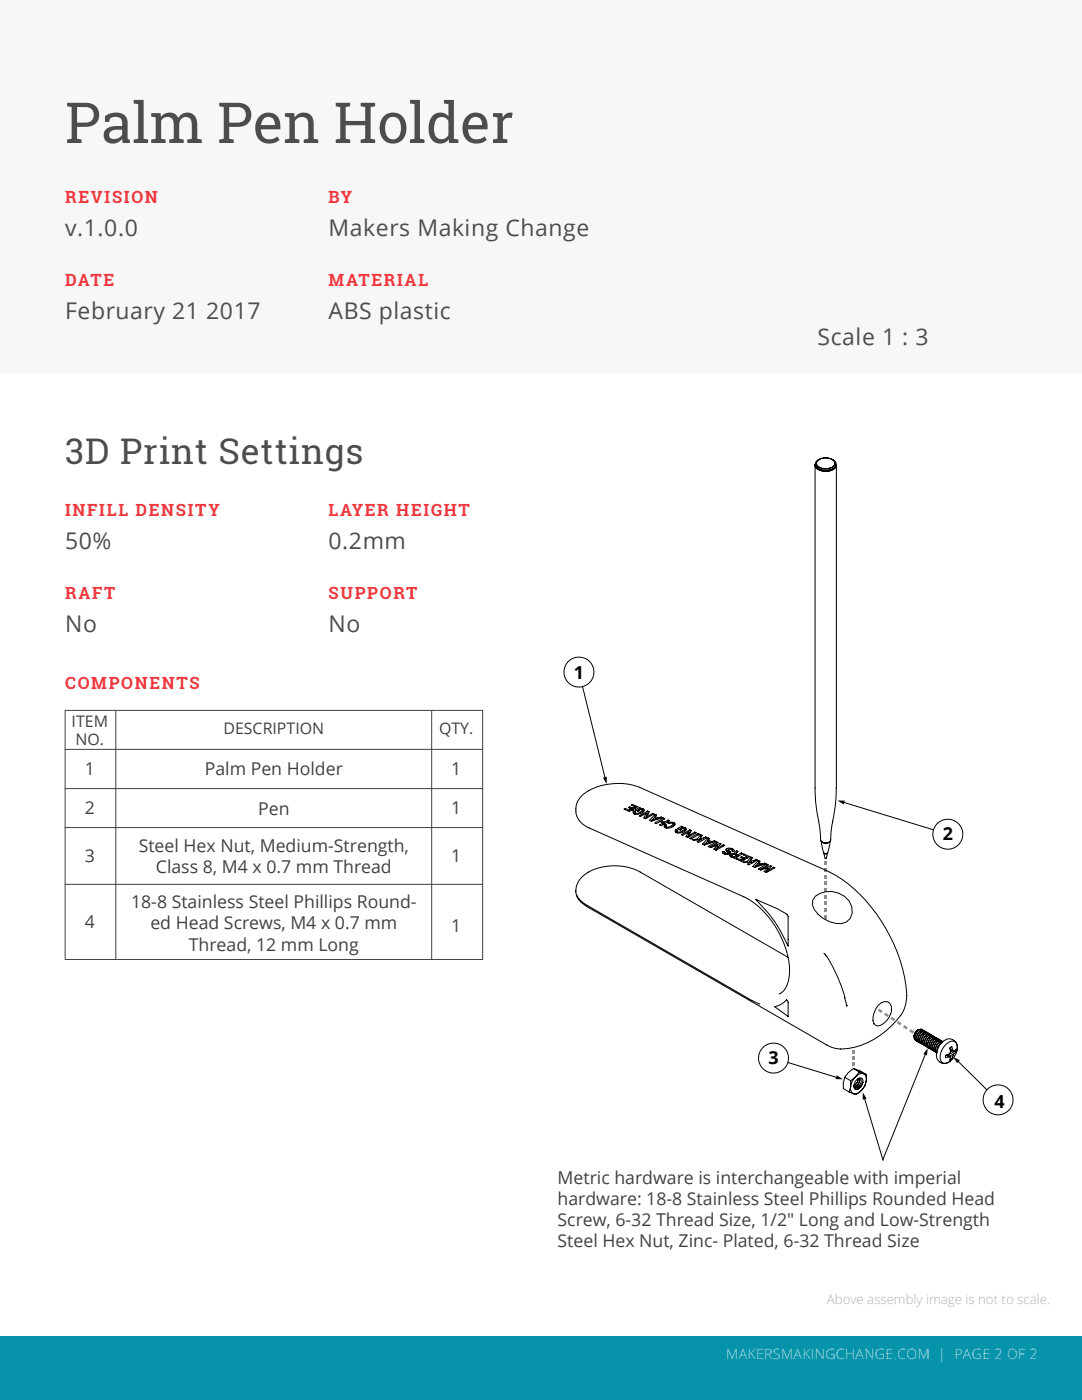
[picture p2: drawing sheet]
<svg xmlns="http://www.w3.org/2000/svg" width="216mm" height="279mm" viewBox="0 0 216 279" stroke-linecap="round" stroke-linejoin="round" font-family="sans-serif">
<path d="M0 0h215.9v74.4h-215.9z" fill="#f7f7f7"/>
<path d="M0 266.7h215.9v12.7h-215.9z" fill="#0793aa"/>
<path d="M13 149.6h83.3M13 157.4h83.3M13 141.8h83.3v49.7h-83.3zM23.1 141.8v49.6M86.1 141.8v49.6M13 165.2h83.3M13 176.5h83.3" fill="none" stroke="#414042" stroke-width=".2"/>
<g fill="#231f20">
<path d="M170.1 212h.5v.7h-.5z" fill-rule="evenodd"/>
<path d="M170.1 210.8h.5v.7h-.5z" fill-rule="evenodd"/>
<path d="M170.1 209.6h.5v.7h-.5z" fill-rule="evenodd"/>
<path d="M164.5 174.6h.5v.7h-.5z" fill-rule="evenodd"/>
<path d="M164.5 173.2h.5v.8h-.5z" fill-rule="evenodd"/>
<path d="M164.5 171.9h.5v.8h-.5z" fill-rule="evenodd"/>
<path d="M164.5 178.6h.5v.7h-.5z" fill-rule="evenodd"/>
<path d="M164.5 177.2h.5v.8h-.5z" fill-rule="evenodd"/>
<path d="M164.5 175.9h.5v.7h-.5z" fill-rule="evenodd"/>
<path d="M164.5 182.5h.5v.8h-.5z" fill-rule="evenodd"/>
<path d="M164.5 181.2h.5v.8h-.5z" fill-rule="evenodd"/>
<path d="M164.5 179.9h.5v.7h-.5z" fill-rule="evenodd"/>
<path d="M177.9 202.9l.7 .5-.2 .4-.7-.4z" fill-rule="evenodd"/>
<path d="M176.7 202.1l.7 .5-.3 .4-.7-.5z" fill-rule="evenodd"/>
<path d="M175.4 201.3l.7 .4-.3 .5-.7-.5z" fill-rule="evenodd"/>
<path d="M181.7 205.4l.7 .4-.3 .5-.7-.5z" fill-rule="evenodd"/>
<path d="M180.5 204.6l.7 .4-.3 .5-.7-.5z" fill-rule="evenodd"/>
<path d="M179.2 203.7l.7 .5-.3 .4-.7-.4z" fill-rule="evenodd"/>
</g>
<path d="M120.3 155.2l.8-.2v1.5z" fill="#000"/>
<path d="M116.2 136.9l4.5 18.3" fill="none" stroke="#000" stroke-width=".2"/>
<circle cx="115.5" cy="134.1" r="2.99" fill="#fff"/>
<g fill="none" stroke="#000" stroke-width=".2">
<path d="M168.3 160.1l18.1 5.5"/>
<circle cx="115.5" cy="134.1" r="2.99"/>
</g>
<path d="M167.1 159.8h1.5l-.3 .7z" fill="#000"/>
<circle cx="189.1" cy="166.5" r="2.99" fill="#fff"/>
<g fill="none" stroke="#000" stroke-width=".2">
<path d="M162.6 92.8a1.91 1.91 0 0 0 2.3 1.3 1.76 1.76 0 0 0 2-1.3 1.76 1.76 0 0 1-2 1.3 1.91 1.91 0 0 1-2.3-1.3zM163 92a2.54 2.54 0 0 1 3.5 .1 .98 .98 0 0 1-1 1.4 2.25 2.25 0 0 1-2.6-.8zM163.1 92a2.38 2.38 0 0 1 3.5 .3 1.04 1.04 0 0 1-1 1.1 2.24 2.24 0 0 1-2.7-.8zM163.4 91.7l-.1 .1a.91 .91 0 0 0-.6 .8 .91 .91 0 0 0 .6 .9 2.97 2.97 0 0 0 3.4-.4 .92 .92 0 0 0-.6-1.4M114.9 177.8v.2a3.9 3.9 0 0 0 2.5 3.1l47.6 27.5a6.9 6.9 0 0 0 5.6 .4 16.8 16.8 0 0 0 9.6-7.2 7.6 7.6 0 0 0 .7-3.1M114.9 161.4v.5M114.9 161.3a4.6 4.6 0 0 1 3.3-3.9 12.6 12.6 0 0 1 9.5-.3l37.2 16.7a28.3 28.3 0 0 1 12.7 13.2 29 29 0 0 1 3.3 11.7M114.9 161.9a3.8 3.8 0 0 0 2.6 3.3l30.9 13.8a17.9 17.9 0 0 1 9.2 14.9 4.8 4.8 0 0 1-2 4.5M114.9 177.8a4.7 4.7 0 0 1 3.3-4.2 11.4 11.4 0 0 1 9.6 .4l29.5 17.1M115 178.6a3.9 3.9 0 0 0 2.2 2.1l32.8 19 1.6 .7M124.8 161.3l.7 .4M124.8 161.3v.3"/>
<path d="M125.5 161.7l.1 .3M125.6 161l.6 .3M125.6 161l-.2 .2 .6 .2M125.6 161l.1 .3M126 161.4l-.5 .3M126 161.4v.3M126 161.7h.1M126.2 160.5l-.2 .2 .7 .3M126.2 160.5l1.1 .5-1.7 1-1.1-.5 .3-.2M126.2 160.5v.3M126.2 161.3l.1 .3M126.5 161.8l.2 .1v.2l.1 .2"/>
<path d="M126.5 161.8v.6l.2 .1v-.4M126.7 161l-.5 .3M126.7 161v.3M126.7 161.3h.1M126.8 162.3v.2M127.3 161.6l.5-.1 .4 .2-.4 .4M127.3 161.6l.4 .2-.3 .1M127.3 161.6v.3M127.3 161.9h.1M127.6 161.4h.7M127.6 161.1l.1 .1-.1 .2M127.6 161.1l-.9 .5 .7 .3"/>
<path d="M127.6 161.4v.1M127.6 161.1v.2M127.8 162.1l-.5 .2h-.5M127.8 162.1v.3M128.2 161.7v.5M128.3 161.4l.3 .3a1.42 1.42 0 0 1-2.3 .4l.2-.3M128.3 161.4l.1 .6-.2-.1M129 162.3l-.5 .9 .3 .2 1.7-1-.3-.1M129 162.3v.5l-.3 .6M129 163l.1 .3M129.2 161.9l.3 .1-.5 1M129.2 161.9l-1.6 .9 .2 .1 1.2-.6"/>
<path d="M129.2 161.9l.1 .5M129.3 162.4h.1M129.3 162.4l-.3 .2M130.1 163.8l-.1 .1M130.1 163.7v.2M130.2 162.3l-1.2 .7M130.2 162.3l.1 .3M130.7 162.5l-1.1 1.2 .4 .2 2.2-.7-.3-.1M130.7 162.5l.3 .2-.3 .2 .7 .3M130.7 162.5l.1 .7M130.7 163.1h.1M130.7 163.1v.1"/>
<path d="M131.1 163.4v.1M131.1 163.4l-1 .3M131.1 163.4l-.5-.3-.5 .6M131.4 163.2v.2M131.9 163.1l-.5 .1M131.9 163.1v.2M131.9 163.8l.7 .3M131.9 164.1h.1M131.9 163.8l.1 .3M132.3 164.2v.3M132.3 164.5h.1M132.4 163.3l-1.7 .9 .3 .2 .7-.4 .6 .2"/>
<path d="M132.4 163.3l.3 .1-.8 .4M132.4 163.3v.3M132.6 164.1v.3M132.7 164.6l.3 .1-.1 .2 .1 .1M132.7 164.6l.1 .5h.1M132.9 164.9v.3M133 165v.3M133.3 163.7l.3 .1-1.7 1-.3-.2 .7-.4M133.3 163.7l-.7 .4M133.3 163.7v.3M134.3 164.5l.1 .4M134.5 164.2l-.5-.1-.7 .1 1 .2a1.24 1.24 0 0 1-1.3 .6"/>
<path d="M134.5 164.2l.2 .3a1.6 1.6 0 0 1-2.2 .5v-.2l.2-.2M134.5 164.2v.5h-.1M134.9 165.6l.3 .1-.1 .2 .1 .1M134.9 165.6v.5l.2 .1M135.1 165.9v.3M135.2 166v.2M135.7 165.4l.5-.1 .4 .1-.4 .4M135.7 165.6h.1M135.7 165.4v.3M136 165.1l.7 .1M136 164.9l-.8 .5 .6 .3 .3-.2-.4-.1M136 164.9l.1 .1-.1 .1"/>
<path d="M136 165.1v.2M136 164.9v.2M136.2 165.8l-.5 .2h-.5M136.2 165.8v.3M136.6 165.5v.4M136.7 165.2l.3 .3a1.46 1.46 0 0 1-2.3 .4l.2-.3M136.7 165.2l.1 .5h-.2M137.4 166l-.5 1 .3 .2 1.7-1-.3-.1M137.4 166v.6l-.3 .5M137.4 166.8l.1 .2M137.6 167.3l1.7-1 .3 .2-1.7 .9zM137.6 165.6l.4 .2-.6 1"/>
<path d="M137.6 165.6l-1.6 1 .2 .1 1.2-.7M137.6 165.6l.1 .6M137.7 166.2h.1M137.7 166.2l-.3 .1M138.6 166.1l-1.2 .7M138.6 166.1l.1 .2M139.1 167.4l-.9 .2 .3 .1 1.5-.2M139.1 167.4v.2M139.3 166.3v.3M139.6 167.4l-.1 .2M139.6 167.4l.1 .2M139.8 166.6l.3 .1-.5 .7"/>
<path d="M139.8 166.6l-.7 .8M139.8 166.6l.1 .5M140 167.5v.3M140.4 167.3l-.8 .1M140.4 167.3v.3M140.7 168.5l-.1 .1M140.7 168.4v.2M140.8 167l.3 .2-1.7 .9-.3-.1 .9-.5M140.8 167l-.4 .3M140.8 167v.3M141.3 167.2l.3 .2-.3 .3 .7 .3M141.3 167.2l-1.1 1.3 .4 .1 2.2-.7-.3-.1"/>
<path d="M141.3 167.2l.1 .7M141.4 167.8l-.1 .1M141.7 168.1v.2M141.7 168.1l-1 .3M141.7 168.1l-.5-.2-.5 .5M141.8 169v.1M142 168v.1M142.5 167.8l-.5 .2M142.5 167.8v.2M142.9 169.4v.3M142.9 169.6h-.1M143 168l-1.7 1 .5 .2 1.4-.5"/>
<path d="M143 168l.3 .1-1.5 .9M143 168v.3M143.2 168.7v.4M143.7 168.3l.2 .1-1 1M143.7 168.3l-1.9 .7M143.7 168.3v.2M144.2 169.9l.4 .1 .1 .2M144.2 169.9v.2l.2 .3 .5 .1 .7-.1M144.2 169.9v.4M144.3 168.6l.3 .1-1.7 1-.5-.2 .8-.8M144.3 168.6l-1.4 .8M144.3 168.6l.1 .2"/>
<path d="M144.5 170.1l.1 .3M144.7 170.2h.5M144.7 170.2v.3M145 169.4l.4-.1 .8 .1M145 169.4l-.2 .2 .4 .5v.1M145 169.4v.5l.3-.1M145.2 170.2v.3M145.3 170.2v.3M145.3 169.6v.6M145.3 170.2l.1 .1M145.4 169.7l.2 .2M145.4 169.7v.6"/>
<path d="M145.4 170.3l.2 .1M145.6 169.9l.2 .3-.2 .2M145.6 169.9v.4M145.8 170.5l-.2 .2v.2l1 .4M145.8 170.5v.5l.2-.1M146 170.7v.4M146.1 169.7v.2M146.1 170.9l.1 .2M146.1 170.9l.4 .1M146.2 169.4l.3 .4-.1 .2-.3-.2a.45 .45 0 0 0-.4-.3 .45 .45 0 0 0-.4 .1l.1 .1M146.2 169.4v.5M146.5 170.3l-.7 .2"/>
<path d="M146.5 170.3v.2M146.5 171v.3M146.9 170.4l.4 .2M146.9 170.5l-.2 .1M146.9 170.4v.3M147 169.8l.3 .1-.4 .5M147 169.8l-.5 .5M147 169.8v.4M147 170.7l-.7-.2-.3 .2 .1 .2M147 170.7v.3M147 170.7l-.5 .3M147 171h.1"/>
<path d="M147.1 171.3l.8 .3M147.1 171.3l-.2 .1 1 .5M147.1 171.3v.3M147.3 170.6v.3M147.9 171.6v.3M147.9 170.2l.4 .1-1.7 1M147.9 170.2l-.6 .4M147.9 170.2l.1 .3M148 170.9l.6 .3M148 170.9l-.3 .2 .6 .3M148 170.9v.3M148.3 171.4l-.4 .2"/>
<path d="M148.3 171.4l.1 .3M148.4 171.6h.1M148.5 170.5l-.2 .1 .7 .3M148.5 170.5l1.1 .4-1.7 1M148.5 170.5l.1 .2M148.6 171.2v.3M149 170.9l-.4 .3M149 170.9l.1 .3M149.1 171.9l-.9 .1 .3 .2 1.5-.2M149.1 171.9l.1 .2M149.7 171.9l-.2 .1M149.7 171.8v.2"/>
<path d="M149.8 171l.4 .2-.5 .6M149.8 171l-.7 .9M149.8 171l.1 .6M150 172v.3M150.4 171.7l-.7 .1M150.4 171.7v.3M150.7 173l-.1 .1M150.7 172.9v.2M150.8 179.5a28.6 28.6 0 0 1 6.2 3l.3 .4v5.9a28.1 28.1 0 0 0-6.5-9.3zM150.8 171.5l.3 .1-1.7 1-.3-.1 .9-.5M150.8 171.5l-.4 .2M150.8 171.5l.1 .3"/>
<path d="M151.3 171.7l.4 .2-.3 .2 .6 .3M151.3 171.7l-1.1 1.2 .4 .2M151.3 171.7l.1 .7M151.4 172.3h.1M151.4 172.3l-.1 .1M151.7 172.5v.2M151.7 172.5l-1 .4M151.7 172.5l-.5-.2-.5 .6M151.8 173.4l.1 .2M152 172.4l.1 .2M152.6 172.3l.2 .1-2.2 .7M152.6 172.3l-.6 .1"/>
<path d="M152.6 172.3v.2M152.9 173.9v.2M152.9 174.1h.1M153 172.5l-1.7 .9 .5 .2 1.4-.4M153 172.5l.3 .1-1.5 .8M153 172.5v.3M153.2 173.2l.1 .3M153.8 172.8h.1l-1 1.1M153.8 172.8l-2 .6M153.8 172.8v.2M154.4 173.1l.2 .1-1.7 .9-.4-.2 .7-.7M154.4 173.1l-1.5 .8"/>
<path d="M154.4 173.1v.2M162.7 178.9a4.7 4.7 0 0 1 7.3 2.1 2.57 2.57 0 0 1-.6 2.6 2.57 2.57 0 0 1-2.6 .7 5.9 5.9 0 0 1-4.7-3.8l.1-.9zM163.3 163.9l.5 3.8a1.16 1.16 0 0 0 2 0l.3-3.8a27.9 27.9 0 0 0 .8-6.6v-64.6a1.71 1.71 0 0 1-2 1.2 1.91 1.91 0 0 1-2.3-1.2v64.6a28.2 28.2 0 0 0 .8 6.6M163.8 167.7l.3 .4M163.9 167.9l.5 2.3M164 168l.1 .1a1.28 1.28 0 0 0 1.4-.1M164.1 168.1a1.44 1.44 0 0 0 1.3 0M164.3 170.2l.1 .1M164.4 170.3h.1M165.1 170.2l-.3 1.1h-.2l-.2-1.1M165.1 170.2l-.3 .2-.4-.1M165.2 170.2l-.4 .2-.4-.1"/>
<path d="M165.6 167.9l-.4 2.3M164.4 190.2l.5 .6M164.9 190.8l1.2 2.1 1.3 2.6 1.2 3.7M168.5 199.1l.4 1.6M154.6 200.9a5 5 0 0 0 2.4-1.3l.3 .3v3zM157.1 212l9.9 3M168.6 215l-.3 1.1v1.2l1.1 .6M168.6 215l1.1 .7M168.9 200.7v.1M168.9 200.7h.1M169.4 217.9l.9 .4M169.7 216.9l-.3 1"/>
<path d="M169.7 216.9a1.22 1.22 0 0 0 .6 1.4M169.7 215.7v1.2M170.3 213.3l-1.1 .8-.6 .9M170.3 213.3l1.4 .5 1.2 .6M170.3 213.3l1.1 .6M170.3 216.6l.8-.6 .2-.8h.4a1.1 1.1 0 0 1-.3 1.5M170.4 216.7a.58 .58 0 0 0 .8 .6l.6-.4M170.4 216.8l.4 .3M170.7 214.9l-1 .8M170.7 214.9a3.5 3.5 0 0 0-1 2M171.2 215.3l-.2 .7-.6 .6M171.4 216.7l-.6 .4"/>
<path d="M171.4 215.2a1.22 1.22 0 0 1-1 1.7 1.23 1.23 0 0 0 1.1-1.7M171.4 216.7l-.4 .3h-.5M171.4 213.9l.9 .4M171.4 213.9l-.7 1M171.9 217.6a1.71 1.71 0 0 1-1.6 .7M171.9 217.6l-1 .8-.6-.1M172.2 216v-.4l-.3-.5a1.56 1.56 0 0 0-1.3 2.2 .9 .9 0 0 0 1.2-.4M172.2 216l-.4 .9M172.2 216l-.3 .5a1.16 1.16 0 0 1-1.1 .6M172.2 216v.1a1.84 1.84 0 0 1-1.3 1.3M172.3 214.3a1.61 1.61 0 0 0-1.6 .6M172.3 214.3a1.18 1.18 0 0 1 .6 1.4"/>
<path d="M172.3 214.3l.6 .1M172.9 215.7a3.3 3.3 0 0 1-1 1.9M172.9 214.4v1.3M172.9 215.7l-.3 1-.7 .9M175.3 200.6a1.43 1.43 0 0 1 1.3-.7 1.43 1.43 0 0 1 1.2 .9v1.1a3.9 3.9 0 0 1-2.2 2.8h-.6l-.4-.2-.3-.4a3 3 0 0 1 .5-2.8zM183.1 205.5a1.37 1.37 0 0 0-.4 2.1M183.1 205.5v.1a1.54 1.54 0 0 0-.7 1.4M183.4 205.5a1.54 1.54 0 0 0-.6 2.2M183.4 205.5a1.59 1.59 0 0 0-.5 2.3h.3M183.4 205.5l.3-.1 .4 .2M183.5 205.5h-.4M183.9 205.4l.1 .1"/>
<path d="M184 205.4l-.6 .1M184.3 205.6a1.48 1.48 0 0 0-1.1 2.3M184.4 205.8l-.1-.2a1.5 1.5 0 0 0-1.1 2.3l.3 .1M184.6 205.8a1.48 1.48 0 0 0-1.1 2.3M184.7 206l-.1-.2a1.5 1.5 0 0 0-1.1 2.3l.3 .1M184.9 206a1.48 1.48 0 0 0-1.1 2.3M185.1 206.1l-.2-.1a1.5 1.5 0 0 0-1.1 2.3l.3 .1M185.2 206.2a1.47 1.47 0 0 0-1.1 2.3 1.5 1.5 0 0 1 1.2-2.3l.1 .1M185.5 206.3a1.48 1.48 0 0 0-1.1 2.3M185.7 206.5l-.1-.1a1.5 1.5 0 0 0-1.2 2.3h.4M185.9 206.5a1.48 1.48 0 0 0-1.2 2.3M186 206.7l-.1-.2a1.5 1.5 0 0 0-1.1 2.4h.3"/>
<path d="M186.2 206.7a1.49 1.49 0 0 0-1.1 2.3M186.3 206.9l-.1-.2a1.51 1.51 0 0 0-1.1 2.4h.3M186.5 206.9a1.49 1.49 0 0 0-1.1 2.3M186.6 207l-.1-.1a1.49 1.49 0 0 0-1.3 2.1l.2 .2 .3 .1M186.8 207.1a1.48 1.48 0 0 0-1.1 2.3M187 207.2l-.2-.1a1.5 1.5 0 0 0-1.1 2.3l.4 .1M187.1 207.3a1.47 1.47 0 0 0-1.1 2.3M187.3 207.4l-.1-.1a1.5 1.5 0 0 0-1.2 2.3l.4 .1M187.5 207.5a1.48 1.48 0 0 0-1.2 2.3M187.6 207.6l-.1-.1a1.48 1.48 0 0 0-1.1 2.3M187.8 207.6a1.48 1.48 0 0 0-1.2 2.3M187.8 212.1h.1"/>
<path d="M187.8 208.1a1.91 1.91 0 0 0-.8 1.5M187.9 207.8l-.1-.1a1.48 1.48 0 0 0-1.1 2.3h.2M188 208a1.82 1.82 0 0 0-1 1.8M188.1 207.8a1.48 1.48 0 0 0-1.1 2.3M188.8 210.6l.5 .3M188.9 208.3a1.31 1.31 0 0 1 1.9-.1 3.2 3.2 0 0 1-2.4 4 1.05 1.05 0 0 1-.8-1.2 3.8 3.8 0 0 1 1.3-2.7zM189 210.5l.6 .4M189.2 210.4l.9 .4M189.3 210.9h.3M189.6 209.3l.5 .3M189.6 210.2l-.2 .1a.66 .66 0 0 0-.7 .7l.6-.1M189.6 210.9l-.1 .7 .4-.3"/>
<path d="M189.6 210.2l.6 .3M189.6 211.8l-.3 .2a1.43 1.43 0 0 1-1.5 .1M189.6 209.5l.6 .3M189.6 211.1l.3 .2M189.6 209.7l.8 .6M190.1 209.6l.1 .2M190.1 209.6v-.2a.3 .3 0 0 0-.2-.4 .3 .3 0 0 0-.3 .1 .3 .3 0 0 0 0 .4v.7M190.1 210.8l-.2 .5M190.2 209.8l.6-.4v.5M190.2 210.5l-.1 .3M190.3 207.7a1.67 1.67 0 0 1 .6 2.1M190.4 207.7a1.72 1.72 0 0 0-2.5 .4 3.1 3.1 0 0 0-.7 3.5l.6 .5"/>
<path d="M190.4 210.3l-.2 .2M190.5 209.7l.3 .2M190.8 209.9l-.4 .4"/>
<circle cx="189.1" cy="166.5" r="2.99"/>
</g>
<path d="M167 214.6l1.2 .8h-1.5z" fill="#000"/>
<circle cx="154.3" cy="211.2" r="2.99" fill="#fff"/>
<g fill="none" stroke="#000" stroke-width=".2">
<path d="M191.2 211.8l5.8 5.8"/>
<circle cx="154.3" cy="211.2" r="2.99"/>
</g>
<path d="M190.2 211l1.3 .6-.5 .6z" fill="#000"/>
<circle cx="199.2" cy="219.5" r="2.99" fill="#fff"/>
<g fill="none" stroke="#000" stroke-width=".2">
<path d="M172.5 219.3l3.7 12.3M184.7 210.4l-8.5 21.1"/>
<circle cx="199.2" cy="219.5" r="2.99"/>
</g>
<path d="M172.2 218l.7 1.3-.7 .2zM185.1 209.2l-.1 1.4-.8-.2z" fill="#000"/>
<text font-size="11.3" fill="#4d4d4d" x="13" y="28.5">Palm Pen Holder</text>
<text font-size="7.1" fill="#4d4d4d" x="13" y="92.7">3D Print Settings</text>
<g font-size="4.6" fill="#4d4d4d">
<text x="13" y="47.2">v.1.0.0</text>
<text x="65.6" y="47.2">Makers Making Change</text>
<text x="13" y="63.8">February 21 2017</text>
<text x="65.6" y="63.8">ABS plastic</text>
<text x="163.1" y="68.8">Scale 1 : 3</text>
<text x="13" y="109.6">50%</text>
<text x="65.6" y="109.6">0.2mm</text>
<text x="13" y="126.2">No</text>
<text x="65.6" y="126.2">No</text>
</g>
<g font-size="3.6">
<text x="114.5" y="135.4">1</text>
<text x="188.1" y="167.7">2</text>
<text x="153.3" y="212.4">3</text>
<text x="198.4" y="221.1">4</text>
</g>
<g font-size="3.5" fill="#414042">
<text x="16.9" y="154.7">1</text>
<text x="40.9" y="154.8">Palm Pen Holder</text>
<text x="90" y="154.7">1</text>
<text x="16.9" y="162.5">2</text>
<text x="51.5" y="162.6">Pen</text>
<text x="90" y="162.5">1</text>
<text x="16.9" y="172.1">3</text>
<text x="27.7" y="170">Steel Hex Nut, Medium-Strength,</text>
<text x="90" y="172.1">1</text>
<text x="31.1" y="174.2">Class 8, M4 x 0.7 mm Thread</text>
<text x="16.9" y="185.2">4</text>
<text x="26.2" y="181.2">18-8 Stainless Steel Phillips Round-</text>
<text x="30" y="185.5">ed Head Screws, M4 x 0.7 mm</text>
<text x="37.7" y="189.7">Thread, 12 mm Long</text>
<text x="90" y="186.1">1</text>
<text x="111.3" y="236.3">Metric hardware is interchangeable with imperial</text>
<text x="111.3" y="240.5">hardware: 18-8 Stainless Steel Phillips Rounded Head</text>
<text x="111.3" y="244.7">Screw, 6-32 Thread Size, 1/2&quot; Long and Low-Strength</text>
<text x="111.3" y="249">Steel Hex Nut, Zinc- Plated, 6-32 Thread Size</text>
</g>
<g font-size="3.4" fill="#ef373e">
<text x="13" y="40.5">REVISION</text>
<text x="65.6" y="40.5">BY</text>
<text x="13" y="57.1">DATE</text>
<text x="65.6" y="57.1">MATERIAL</text>
<text x="13" y="102.9">INFILL DENSITY</text>
<text x="65.6" y="102.9">LAYER HEIGHT</text>
<text x="13" y="119.5">RAFT</text>
<text x="65.6" y="119.5">SUPPORT</text>
<text x="13" y="137.5">COMPONENTS</text>
</g>
<g font-size="3.2" fill="#414042">
<text x="14.3" y="145.1">ITEM</text>
<text x="15.1" y="148.6">NO.</text>
<text x="44.6" y="146.6">DESCRIPTION</text>
<text x="87.6" y="146.6">QTY.</text>
</g>
<text font-size="2.8" fill="#fff" x="144.9" y="271.1">MAKERSMAKINGCHANGE.COM | PAGE 2 OF 2</text>
<text font-size="2.6" fill="#b3b3b3" x="165" y="260.3">Above assembly image is not to scale.</text>
</svg>
